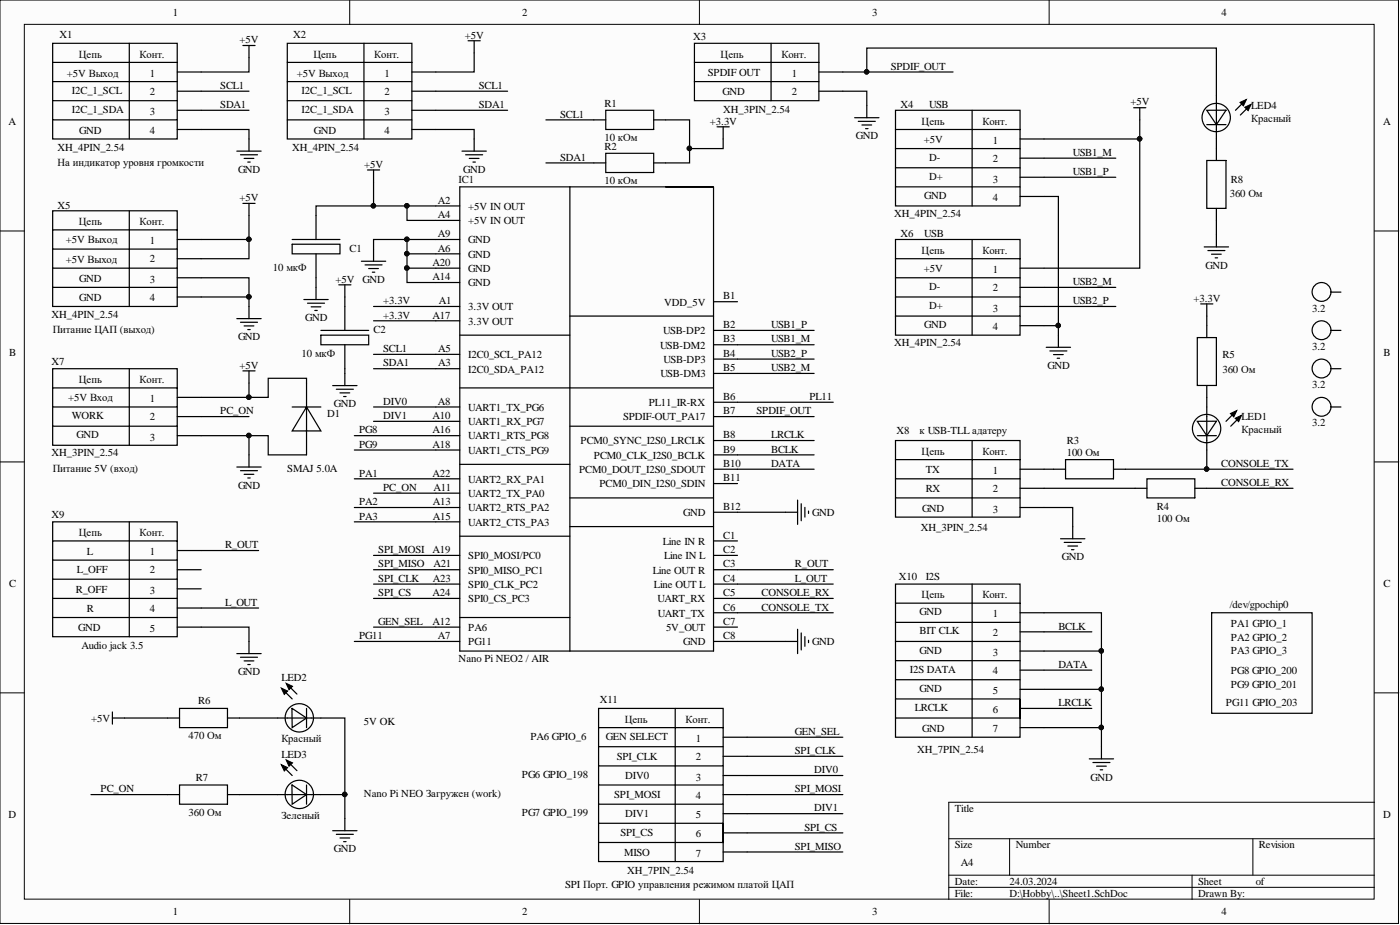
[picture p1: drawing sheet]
<svg xmlns="http://www.w3.org/2000/svg" width="292mm" height="193mm" viewBox="0 0 292 193" stroke-linecap="round" stroke-linejoin="round" font-family="sans-serif">
<g fill="#fcfcfc" stroke="#000" stroke-width=".21">
<path d="M0 0h291.8v192.6h-291.8z"/>
<path d="M5.1 5.1h281.6v182.5h-281.6z"/>
</g>
<g fill="none" stroke="#000" stroke-width=".21">
<path d="M73 0v5.1M145.9 0v5.1M218.9 0v5.1M258.7 21.4l1.4-.6-.7 1.3zM259.7 22.4l1.3-.7-.6 1.4zM0 48.2h5.1M286.8 48.2h5.1M0 96.4h5.1M256.7 86.3l1.4-.7-.7 1.4zM257.7 87.3l1.3-.7-.6 1.4zM286.8 96.4h5.1M0 144.5h5.1"/>
<path d="M58.7 159.5l1.3 .6-.7 .7zM58.7 143.5l1.3 .7-.7 .7zM59.7 158.5l1.3 .6-.7 .8zM59.7 142.5l1.3 .7-.7 .7zM286.8 144.5h5.1M198 175h88.8M210.6 175v7.6M261.4 175v7.6M286.8 167.4h-88.8v20.2M73 187.6v5.1M145.9 187.6v5.1M198 182.6h88.8"/>
<path d="M198 185.1h88.8M218.9 187.6v5.1M248.7 182.6v5"/>
</g>
<g fill="none" stroke="#000" stroke-width=".25">
<path d="M11 17v4h16v8M11 13v-4h26v4M27 13h10v4h-10zM27 9v4h-16v4h16v4h10v-4M37 19h15M50.7 9.5h2.5M52 9.5v5.5h-15M59.9 17v4h16v8M59.9 13v-4h26v4M75.9 13h10v4h-10zM75.9 9v4h-16v4h16v4h10v-4M85.9 19h20"/>
<path d="M97.7 8.5h2.5M98.9 8.5v6.5h-13M144.9 17v4h16M144.9 13v-4h26v4M160.9 13h10v4h-10zM160.9 9v4h-16v4h16v4h10v-4M170.9 15h27.9M170.9 19h10v5.6M180.9 15v-5h72.9v23.5M11 21v4h26v-4M11 25v4h26v-4M37 27h15v4.5"/>
<path d="M37 23h15M49.4 31.5h5.1M50.2 32.3h3.5M50.9 33h2.1M51.7 33.8h.5M59.9 21v4h26v-4M59.9 25v4h26v-4M76.7 35.5h2.5M77.9 35.5v7.5h7M85.9 27h13v4.5M85.9 23h20M96.4 31.5h5.1"/>
<path d="M97.2 32.3h3.5M97.9 33h2M98.7 33.8h.5M113.9 25h12.5M113.9 34h12.5M118.9 39h30h-10M118.9 39h-23v96.8h53v-96.8M118.9 39v96.8M126.4 23h10v4h-10zM126.4 32h10v4h-10zM136.4 25h7.5v9h-7.5M149.6 26.5h2.5"/>
<path d="M150.9 26.5v4.5h-7M178.3 24.6h5.1M179.1 25.3h3.5M179.8 26.1h2.1M180.6 26.8h.5M186.8 31v4h16v8M186.8 35v4h26v-4M186.8 39v4h26v-4M186.8 27v-4h26v4M202.8 27h10v4h-10zM202.8 23v4h-16v4h16v4h10v-4M212.8 33h20"/>
<path d="M212.8 37h20M236.5 22.5h2.6M237.8 22.5v6.5h-25M237.8 29v26.9h-25M251.8 23h4l-2 3zM251.8 33.5h4v10h-4zM251.8 26h4M253.5 27.5a2.95 2.95 0 0 1-2.3-4.4 2.95 2.95 0 0 1 5-.3 2.95 2.95 0 0 1-1.9 4.6l-.7 .1M259.8 21l-2 2M260.8 22l-2 2M11 52v3.9h16v8M11 55.9v4.1h26v-4.1"/>
<path d="M11 60v3.9h26v-3.9M11 48v-4h26v4M27 48h10v4h-10zM27 44v4h-16v4h16v3.9h10v-3.9M37 57.9h15v8.6M37 50h15M50.7 42.4h2.5M52 42.4v11.6h-15M61 51h9.9v2h-9.9zM61 50h9.9M65.9 53v9.5M70.7 59.4h2.5"/>
<path d="M71.9 59.4v9.5M75.4 54.5h5.1M76.2 55.3h3.5M76.9 56h2.1M77.7 56.8h.5M77.9 43h-12v7M84.9 50h-7v4.5M84.9 53h11M84.9 55.9h11M95.9 50h-11v8.9h11M95.9 43h-11v3h11M186.8 57.9v4.1h16v7.9"/>
<path d="M186.8 54v-4h26v4M202.8 54h10v3.9h-10zM202.8 50v4h-16v3.9h16v4.1h10v-4.1M212.8 41h8v26.9M212.8 60h20M251.3 51.5h5M252 52.3h3.6M252.8 53h2M253.5 53.8h.5M253.8 43.5v8M27 76.9v4h-16v4h16v4h10v-4M37 62h15"/>
<path d="M49.4 66.5h5.1M50.2 67.2h3.5M50.7 77.4h2.5M50.9 68h2.1M51.7 68.8h.5M52 77.4v5.5h-15M63.4 62.5h5.1M64.2 63.2h3.5M64.9 64h2M65.7 64.8h.5M66.9 69.9h10v2h-10zM66.9 68.9h10"/>
<path d="M71.9 71.9v8.5M77.9 66.9h18M77.9 76.9h18M77.9 73.9h18M77.9 63.9h18M95.9 69.9h23M118.9 65.9h30M148.9 77.9h21M148.9 74.9h21M148.9 71.9h21M148.9 68.9h21M148.9 62.9h5"/>
<path d="M186.8 62v3.9h26v-3.9M186.8 65.9v4h26v-4M212.8 67.9h8v4.6M212.8 63.9h20M218.3 72.5h5.1M219 73.2h3.6M219.8 74h2M220.6 74.7h.5M249.8 70.4h4v10h-4zM250.5 63.4h2.6M251.8 63.4v7M277.7 60.9a1.97 1.97 0 0 0-2.8-1.8 1.97 1.97 0 0 0-.4 3.3 1.97 1.97 0 0 0 3.1-1l.1-.5"/>
<path d="M277.7 68.9a1.97 1.97 0 0 0-2.8-1.8 1.97 1.97 0 0 0-.4 3.3 1.97 1.97 0 0 0 3.1-1l.1-.5M277.7 76.8a1.97 1.97 0 0 0-2.8-1.7 1.97 1.97 0 0 0-.4 3.3 1.97 1.97 0 0 0 3.1-1l.1-.5M277.8 76.9h2M277.8 68.9h2M277.8 60.9h2M11 84.9v4h16v4M11 88.9v4h26v-4M11 80.9v-4h26v4M27 80.9h10v4h-10zM37 90.9h15v6.5M37 86.9h15M49.4 97.4h5.1"/>
<path d="M50.2 98.2h3.5M50.9 99h2.1M51.7 99.7h.5M52 82.9h4v-4h8v6h2.9M61 84.9h3v5h2.9l-2.9-5-3 5h3v5h-8v-4h-4M69.4 80.4h5.1M70.2 81.2h3.5M70.9 82h2.1M71.7 82.7h.5M73.9 90.9h22M73.9 93.9h22M73.9 99.9h22"/>
<path d="M77.9 84.9h18M77.9 87.9h18M95.9 96.9h23M95.9 80.9h53M118.9 88.9h30M148.9 83.9h24.9M148.9 86.9h21M148.9 97.9h21M148.9 94.9h21M148.9 91.9h21M186.8 99.9v4h16v4M186.8 95.9v-4h26v4"/>
<path d="M202.8 95.9h10v4h-10zM202.8 91.9v4h-16v4h16v4h10v-4M212.8 97.9h9.5M222.3 95.9h10v4h-10zM232.3 97.9h37.5M239.3 99.9h10v4h-10zM249.8 87.9h4l-2 3zM249.8 90.9h4M251.5 92.4a2.95 2.95 0 0 1-2.3-4.4 2.95 2.95 0 0 1 5-.3 2.95 2.95 0 0 1-1.9 4.6l-.7 .1M251.8 80.4v17.5M257.8 85.9l-2 2M258.8 86.9l-2 2"/>
<path d="M277.7 84.8a1.97 1.97 0 0 0-2.8-1.7 1.97 1.97 0 0 0-.4 3.3 1.97 1.97 0 0 0 3.1-1l.1-.5M277.8 84.9h2M11 116.9v3.9h16v12M11 112.8v-3.9h26v3.9M27 112.8h10v4.1h-10zM27 108.9v3.9h-16v4.1h16v3.9h10v-3.9M37 118.9h5M37 114.9h17M73.9 105.9h22M73.9 108.9h22M77.9 102.9h18M77.9 115.9h18"/>
<path d="M77.9 118.9h18M95.9 111.9h23M118.9 103.9h30M118.9 109.9h30M148.9 115.9h5M148.9 118.9h24.9M148.9 112.8h5M148.9 100.9h5M148.9 106.9h17.5M166.4 104.3v5.1M167.2 105.1v3.5M167.9 105.8v2.1"/>
<path d="M168.7 106.6v.5M186.8 103.9v4h26v-4M212.8 105.9h11v6.5M212.8 101.9h26.5M221.3 112.4h5.1M222 113.2h3.6M222.8 113.9h2M223.6 114.7h.5M249.3 101.9h20.5M11 120.8v4h26v-4M11 124.8v4h26v-4M11 128.8v4h26v-4"/>
<path d="M37 130.8h15v5.6M37 122.8h5M37 126.8h17M49.4 136.4h5.1M50.2 137.1h3.5M50.9 137.9h2.1M51.7 138.6h.5M73.9 133.8h22M77.9 130.8h18M77.9 121.8h18M77.9 124.8h18M95.9 128.8h23"/>
<path d="M148.9 127.8h24.9M148.9 130.8h5M148.9 133.8h17.5M148.9 121.8h24.9M148.9 124.8h24.9M166.4 131.3v5.1M167.2 132v3.6M167.9 132.8v2M168.7 133.6v.5M186.8 129.8v4h16v20M186.8 133.8v4h26v-4M186.8 137.8v4h26v-4"/>
<path d="M186.8 125.8v-4h26v4M202.8 125.8h10v4h-10zM202.8 121.8v4h-16v4h16v4h10v-4M212.8 127.8h17v16M212.8 135.8h17M212.8 131.8h15M212.8 139.8h15M252.8 127.8h21v21h-21zM23.5 149.8h14M23.5 148.5v2.6M37.5 147.8h10v4h-10zM47.5 149.8h24.4v16"/>
<path d="M59 159.8l2 2M59 143.8l2 2M59.9 158.8l2.1 2M59.9 142.8l2.1 2M60.9 147.8l.1 4 3-2-3-2M64 147.8v4M65.4 150a2.96 2.96 0 0 0-4-3 2.96 2.96 0 0 0-1 4.9 2.96 2.96 0 0 0 4.8-1.2l.2-.7M124.9 155.8v4h16v19.9M124.9 159.8v4h26v-4M124.9 151.8v-4h26v4M140.9 151.8h10v4h-10zM140.9 147.8v4h-16v4h16v4h10v-4"/>
<path d="M150.9 153.8h25M150.9 157.8h25M186.8 141.8v4h26v-4M186.8 145.8v8h26v-8v4h-26M212.8 151.8h17v6.5M212.8 143.8h17v8M212.8 147.8h15M227.3 158.3h5M228 159.1h3.6M228.8 159.8h2M19 165.8h18.5M37.5 163.8h10v4h-10z"/>
<path d="M47.5 165.8h24.4v7.5M60.9 163.7l.1 4.1 3-2-3-2M64 163.8v4M65.4 165.9a2.96 2.96 0 0 0-4-2.9 2.96 2.96 0 0 0-1 4.9 2.96 2.96 0 0 0 4.8-1.2l.2-.7M69.4 173.3h5.1M70.2 174.1h3.5M70.9 174.8h2.1M71.7 175.6h.5M124.9 163.8v4h26v-4M124.9 167.8v4h26v-4M124.9 171.8v7.9h26v-7.9v4h-26M150.9 165.8h25"/>
<path d="M150.9 161.8h25M150.9 169.7h25M150.9 173.8h25M150.9 177.7h25M229.6 160.6h.5"/>
</g>
<path d="M258.7 21.4l1.4-.6-.7 1.3zM259.7 22.4l1.3-.7-.6 1.4zM256.7 86.3l1.4-.7-.7 1.4zM257.7 87.3l1.3-.7-.6 1.4zM58.7 143.5l1.3 .7-.7 .7zM59.7 158.5l1.3 .6-.7 .8zM59.7 142.5l1.3 .7-.7 .7zM58.7 159.5l1.3 .6-.7 .7z" fill="#000"/>
<path d="M277.6 60.9v.1M277.6 68.9v.1M277.6 76.9h.1M277.6 84.9h.1" fill="none" stroke="#1c1c1c" stroke-width=".25"/>
<g fill="#0e0e0e" stroke="#0e0e0e" stroke-width=".21">
<circle cx="51.9" cy="90.9" r=".47"/>
<circle cx="51.9" cy="82.9" r=".47"/>
<circle cx="51.9" cy="49.9" r=".47"/>
<circle cx="51.9" cy="61.9" r=".47"/>
<circle cx="71.9" cy="165.7" r=".47"/>
<circle cx="84.9" cy="49.9" r=".47"/>
<circle cx="84.9" cy="52.9" r=".47"/>
<circle cx="84.9" cy="55.9" r=".47"/>
<circle cx="84.9" cy="42.9" r=".47"/>
<circle cx="77.9" cy="42.9" r=".47"/>
<circle cx="220.8" cy="67.9" r=".47"/>
<circle cx="237.8" cy="29" r=".47"/>
<circle cx="229.8" cy="151.8" r=".47"/>
<circle cx="229.8" cy="143.8" r=".47"/>
<circle cx="229.8" cy="135.8" r=".47"/>
<circle cx="251.7" cy="97.8" r=".47"/>
<circle cx="180.8" cy="15" r=".47"/>
<circle cx="143.8" cy="31" r=".47"/>
</g>
<g font-size="2.2">
<text x="36.1" y="3.3">1</text>
<text x="108.9" y="3.3">2</text>
<text x="182" y="3.3">3</text>
<text x="254.9" y="3.3">4</text>
<text x="12.4" y="7.9">X1</text>
<text x="50" y="9">+5V</text>
<text x="61.2" y="7.9">X2</text>
<text x="97" y="8">+5V</text>
<text x="144.6" y="8.3">X3</text>
<text x="14" y="16">+5V Выход</text>
<text x="16.4" y="12">Цепь</text>
<text x="29.1" y="12">Конт.</text>
<text x="31.3" y="16">1</text>
<text x="61.9" y="16">+5V Выход</text>
<text x="65.4" y="12">Цепь</text>
<text x="78.1" y="12">Конт.</text>
<text x="80.2" y="16">1</text>
<text x="147.7" y="15.8">SPDIF OUT</text>
<text x="150.3" y="12">Цепь</text>
<text x="163" y="12">Конт.</text>
<text x="165.2" y="16">1</text>
<text x="185.9" y="14.5">SPDIF_OUT</text>
<text x="15" y="19.5">I2C_1_SCL</text>
<text x="15" y="23.5">I2C_1_SDA</text>
<text x="31.3" y="19.8">2</text>
<text x="46" y="22.5">SDA1</text>
<text x="46" y="18.6">SCL1</text>
<text x="62.9" y="19.5">I2C_1_SCL</text>
<text x="62.9" y="23.5">I2C_1_SDA</text>
<text x="80.2" y="19.8">2</text>
<text x="99.9" y="18.6">SCL1</text>
<text x="99.9" y="22.5">SDA1</text>
<text x="126.1" y="22.3">R1</text>
<text x="150.8" y="19.8">GND</text>
<text x="150.9" y="23.5">XH_3PIN_2.54</text>
<text x="165.2" y="19.8">2</text>
<text x="187.9" y="22.5">X4</text>
<text x="193.8" y="22.5">USB</text>
<text x="235.8" y="22">+5V</text>
<text x="261" y="22.8">LED4</text>
<text x="1.8" y="26.1">A</text>
<text x="16.5" y="27.9">GND</text>
<text x="31.3" y="27.9">4</text>
<text x="31.3" y="24.1">3</text>
<text x="65.5" y="27.9">GND</text>
<text x="80.2" y="27.9">4</text>
<text x="80.2" y="24.1">3</text>
<text x="116.9" y="24.5">SCL1</text>
<text x="126.1" y="29.3">10 кОм</text>
<text x="148.1" y="26">+3.3V</text>
<text x="178.6" y="29.1">GND</text>
<text x="192.3" y="26">Цепь</text>
<text x="192.7" y="29.8">+5V</text>
<text x="205" y="26">Конт.</text>
<text x="207.1" y="30">1</text>
<text x="261" y="25.4">Красный</text>
<text x="288.6" y="26.1">A</text>
<text x="12" y="31.5">XH_4PIN_2.54</text>
<text x="12" y="34.5">На индикатор уровня громкости</text>
<text x="61" y="31.5">XH_4PIN_2.54</text>
<text x="76" y="35">+5V</text>
<text x="116.9" y="33.5">SDA1</text>
<text x="126.1" y="31.3">R2</text>
<text x="193.8" y="33.5">D-</text>
<text x="207.1" y="33.8">2</text>
<text x="223.8" y="32.5">USB1_M</text>
<text x="49.7" y="36.1">GND</text>
<text x="50" y="42">+5V</text>
<text x="96.6" y="36.1">GND</text>
<text x="126.1" y="38.3">10 кОм</text>
<text x="192.8" y="41.5">GND</text>
<text x="193.8" y="37.5">D+</text>
<text x="207.1" y="41.9">4</text>
<text x="207.1" y="38.1">3</text>
<text x="223.8" y="36.5">USB1_P</text>
<text x="256.6" y="41.1">360 Ом</text>
<text x="256.8" y="38.1">R8</text>
<text x="12" y="43.5">X5</text>
<text x="16.4" y="47">Цепь</text>
<text x="29.1" y="47">Конт.</text>
<text x="91.4" y="42.5">A2</text>
<text x="91.4" y="45.5">A4</text>
<text x="97.7" y="43.8">+5V IN OUT</text>
<text x="97.7" y="46.8">+5V IN OUT</text>
<text x="186.6" y="45.3">XH_4PIN_2.54</text>
<text x="13.8" y="50.7">+5V Выход</text>
<text x="31.3" y="50.9">1</text>
<text x="72.9" y="52.5">C1</text>
<text x="91.4" y="52.5">A6</text>
<text x="91.4" y="49.5">A9</text>
<text x="97.7" y="53.8">GND</text>
<text x="97.7" y="50.8">GND</text>
<text x="187.9" y="49.5">X6</text>
<text x="192.3" y="52.9">Цепь</text>
<text x="192.8" y="49.5">USB</text>
<text x="205" y="52.9">Конт.</text>
<text x="13.7" y="54.8">+5V Выход</text>
<text x="16.5" y="58.9">GND</text>
<text x="31.3" y="54.7">2</text>
<text x="31.3" y="59">3</text>
<text x="57" y="56.5">10 мкФ</text>
<text x="70" y="58.9">+5V</text>
<text x="75.7" y="59">GND</text>
<text x="90.2" y="58.5">A14</text>
<text x="90.2" y="55.5">A20</text>
<text x="97.7" y="59.7">GND</text>
<text x="97.7" y="56.7">GND</text>
<text x="192.7" y="56.7">+5V</text>
<text x="207.1" y="56.9">1</text>
<text x="223.8" y="59.5">USB2_M</text>
<text x="251.5" y="56">GND</text>
<text x="16.5" y="62.9">GND</text>
<text x="31.3" y="62.8">4</text>
<text x="79.9" y="63.5">+3.3V</text>
<text x="91.5" y="63.5">A1</text>
<text x="97.7" y="64.7">3.3V OUT</text>
<text x="138.5" y="63.7">VDD_5V</text>
<text x="150.9" y="62.5">B1</text>
<text x="193.8" y="60.5">D-</text>
<text x="193.8" y="64.5">D+</text>
<text x="207.1" y="60.7">2</text>
<text x="207.1" y="65">3</text>
<text x="223.8" y="63.5">USB2_P</text>
<text x="249" y="62.9">+3.3V</text>
<text x="273.8" y="65">3.2</text>
<text x="10.7" y="66.3">XH_4PIN_2.54</text>
<text x="11" y="69.4">Питание ЦАП (выход)</text>
<text x="49.7" y="71">GND</text>
<text x="63.7" y="67">GND</text>
<text x="77.9" y="69.4">C2</text>
<text x="79.9" y="66.5">+3.3V</text>
<text x="90.2" y="66.5">A17</text>
<text x="97.7" y="67.7">3.3V OUT</text>
<text x="138.4" y="69.7">USB-DP2</text>
<text x="150.9" y="71.4">B3</text>
<text x="150.9" y="68.5">B2</text>
<text x="160.9" y="68.5">USB1_P</text>
<text x="160.9" y="71.4">USB1_M</text>
<text x="192.8" y="68.5">GND</text>
<text x="207.1" y="68.8">4</text>
<text x="1.9" y="74.3">B</text>
<text x="10.7" y="76.2">X7</text>
<text x="50" y="76.9">+5V</text>
<text x="62.9" y="74.4">10 мкФ</text>
<text x="79.9" y="73.5">SCL1</text>
<text x="79.9" y="76.4">SDA1</text>
<text x="91.4" y="76.4">A3</text>
<text x="91.4" y="73.5">A5</text>
<text x="97.7" y="77.7">I2C0_SDA_PA12</text>
<text x="97.7" y="74.7">I2C0_SCL_PA12</text>
<text x="137.7" y="72.7">USB-DM2</text>
<text x="138.4" y="75.7">USB-DP3</text>
<text x="150.9" y="77.4">B5</text>
<text x="150.9" y="74.4">B4</text>
<text x="160.9" y="74.4">USB2_P</text>
<text x="160.9" y="77.4">USB2_M</text>
<text x="186.6" y="72.2">XH_4PIN_2.54</text>
<text x="218.5" y="77">GND</text>
<text x="255.1" y="74.6">R5</text>
<text x="255.1" y="77.9">360 Ом</text>
<text x="273.8" y="73">3.2</text>
<text x="288.7" y="74.3">B</text>
<text x="14.2" y="83.7">+5V Вход</text>
<text x="16.4" y="79.9">Цепь</text>
<text x="29.1" y="79.9">Конт.</text>
<text x="31.3" y="83.9">1</text>
<text x="137.8" y="78.7">USB-DM3</text>
<text x="150.9" y="83.4">B6</text>
<text x="168.9" y="83.4">PL11</text>
<text x="273.8" y="81">3.2</text>
<text x="15" y="87.4">WORK</text>
<text x="31.3" y="87.7">2</text>
<text x="46" y="86.4">PC_ON</text>
<text x="68.3" y="87">D1</text>
<text x="69.7" y="85">GND</text>
<text x="79.9" y="84.4">DIV0</text>
<text x="79.9" y="87.4">DIV1</text>
<text x="90.2" y="87.4">A10</text>
<text x="91.4" y="84.4">A8</text>
<text x="97.7" y="85.7">UART1_TX_PG6</text>
<text x="97.7" y="88.7">UART1_RX_PG7</text>
<text x="130" y="87.7">SPDIF-OUT_PA17</text>
<text x="135.3" y="84.7">PL11_IR-RX</text>
<text x="150.9" y="86.4">B7</text>
<text x="157.9" y="86.4">SPDIF_OUT</text>
<text x="259" y="87.7">LED1</text>
<text x="273.8" y="89">3.2</text>
<text x="10.7" y="95.2">XH_3PIN_2.54</text>
<text x="16" y="91.4">GND</text>
<text x="31.3" y="92">3</text>
<text x="74.9" y="90.4">PG8</text>
<text x="74.9" y="93.4">PG9</text>
<text x="90.2" y="90.4">A16</text>
<text x="90.2" y="93.4">A18</text>
<text x="97.7" y="91.7">UART1_RTS_PG8</text>
<text x="97.7" y="94.7">UART1_CTS_PG9</text>
<text x="121.1" y="92.7">PCM0_SYNC_I2S0_LRCLK</text>
<text x="123.9" y="95.7">PCM0_CLK_I2S0_BCLK</text>
<text x="150.9" y="94.4">B9</text>
<text x="150.9" y="91.4">B8</text>
<text x="160.9" y="91.4">LRCLK</text>
<text x="160.9" y="94.4">BCLK</text>
<text x="187" y="90.6">X8</text>
<text x="191.9" y="90.6">к USB-TLL адатеру</text>
<text x="192.3" y="94.9">Цепь</text>
<text x="205" y="94.9">Конт.</text>
<text x="222.6" y="92.6">R3</text>
<text x="222.6" y="95.1">100 Ом</text>
<text x="259" y="90.2">Красный</text>
<text x="11" y="98.4">Питание 5V (вход)</text>
<text x="49.7" y="102">GND</text>
<text x="59.9" y="98.4">SMAJ 5.0A</text>
<text x="74.9" y="99.4">PA1</text>
<text x="90.2" y="99.4">A22</text>
<text x="97.7" y="100.7">UART2_RX_PA1</text>
<text x="120.9" y="98.7">PCM0_DOUT_I2S0_SDOUT</text>
<text x="125.1" y="101.7">PCM0_DIN_I2S0_SDIN</text>
<text x="150.9" y="97.4">B10</text>
<text x="150.9" y="100.4">B11</text>
<text x="160.9" y="97.4">DATA</text>
<text x="193.1" y="98.7">TX</text>
<text x="207.1" y="98.8">1</text>
<text x="254.8" y="101.4">CONSOLE_RX</text>
<text x="254.8" y="97.4">CONSOLE_TX</text>
<text x="74.9" y="105.4">PA2</text>
<text x="79.9" y="102.4">PC_ON</text>
<text x="90.3" y="105.4">A13</text>
<text x="90.4" y="102.4">A11</text>
<text x="97.7" y="103.7">UART2_TX_PA0</text>
<text x="97.7" y="106.7">UART2_RTS_PA2</text>
<text x="142.5" y="107.7">GND</text>
<text x="150.9" y="106.4">B12</text>
<text x="169.5" y="107.7">GND</text>
<text x="192.4" y="106.8">GND</text>
<text x="193.1" y="102.7">RX</text>
<text x="207.1" y="102.6">2</text>
<text x="207.1" y="106.9">3</text>
<text x="241.4" y="106.3">R4</text>
<text x="10.7" y="108.1">X9</text>
<text x="16.4" y="111.8">Цепь</text>
<text x="29.1" y="111.8">Конт.</text>
<text x="74.9" y="108.4">PA3</text>
<text x="90.3" y="108.4">A15</text>
<text x="97.7" y="109.7">UART2_CTS_PA3</text>
<text x="138.3" y="113.6">Line IN R</text>
<text x="150.9" y="112.4">C1</text>
<text x="192.1" y="110.9">XH_3PIN_2.54</text>
<text x="241.4" y="108.8">100 Ом</text>
<text x="16.1" y="119.6">L_OFF</text>
<text x="18.1" y="115.7">L</text>
<text x="31.3" y="115.8">1</text>
<text x="31.3" y="119.6">2</text>
<text x="47" y="114.4">R_OUT</text>
<text x="78.9" y="118.4">SPI_MISO</text>
<text x="78.9" y="115.4">SPI_MOSI</text>
<text x="90.2" y="115.4">A19</text>
<text x="90.4" y="118.4">A21</text>
<text x="97.7" y="116.7">SPI0_MOSI/PС0</text>
<text x="97.7" y="119.7">SPI0_MISO_PC1</text>
<text x="136.2" y="119.7">Line OUT R</text>
<text x="138.5" y="116.7">Line IN L</text>
<text x="150.9" y="118.4">C3</text>
<text x="150.9" y="115.4">C2</text>
<text x="165.9" y="118.4">R_OUT</text>
<text x="221.5" y="116.9">GND</text>
<text x="1.9" y="122.4">C</text>
<text x="15.8" y="123.6">R_OFF</text>
<text x="31.3" y="123.9">3</text>
<text x="78.9" y="121.4">SPI_CLK</text>
<text x="78.9" y="124.4">SPI_CS</text>
<text x="90.2" y="124.4">A24</text>
<text x="90.3" y="121.4">A23</text>
<text x="97.7" y="122.6">SPI0_CLK_PC2</text>
<text x="97.7" y="125.6">SPI0_CS_PC3</text>
<text x="136.4" y="122.6">Line OUT L</text>
<text x="137.2" y="125.6">UART_RX</text>
<text x="150.9" y="124.4">C5</text>
<text x="150.9" y="121.4">C4</text>
<text x="158.9" y="124.4">CONSOLE_RX</text>
<text x="165.9" y="121.4">L_OUT</text>
<text x="187.6" y="121">X10</text>
<text x="192.3" y="124.8">Цепь</text>
<text x="193.1" y="121">I2S</text>
<text x="205" y="124.8">Конт.</text>
<text x="288.7" y="122.4">C</text>
<text x="16.3" y="131.7">GND</text>
<text x="18.1" y="127.7">R</text>
<text x="31.3" y="127.7">4</text>
<text x="31.3" y="131.8">5</text>
<text x="47" y="126.4">L_OUT</text>
<text x="78.9" y="130.4">GEN_SEL</text>
<text x="90.2" y="130.4">A12</text>
<text x="97.7" y="131.6">PA6</text>
<text x="137.3" y="128.6">UART_TX</text>
<text x="139" y="131.6">5V_OUT</text>
<text x="150.9" y="127.4">C6</text>
<text x="150.9" y="130.4">C7</text>
<text x="158.9" y="127.4">CONSOLE_TX</text>
<text x="191.8" y="128.4">GND</text>
<text x="207.1" y="128.8">1</text>
<text x="220.8" y="131.3">BCLK</text>
<text x="256.6" y="126.8">/dev/gpochip0</text>
<text x="256.8" y="130.9">PA1 GPIO_1</text>
<text x="17" y="135.3">Audio jack 3.5</text>
<text x="74.9" y="133.3">PG11</text>
<text x="91.4" y="133.3">A7</text>
<text x="97.7" y="134.6">PG11</text>
<text x="142.5" y="134.6">GND</text>
<text x="150.9" y="133.3">C8</text>
<text x="169.5" y="134.6">GND</text>
<text x="191.8" y="136.3">GND</text>
<text x="191.8" y="132.4">BIT CLK</text>
<text x="207.1" y="132.6">2</text>
<text x="207.1" y="136.9">3</text>
<text x="256.8" y="133.7">PA2 GPIO_2</text>
<text x="256.8" y="136.5">PA3 GPIO_3</text>
<text x="49.7" y="140.9">GND</text>
<text x="58.7" y="142.1">LED2</text>
<text x="95.7" y="138.1">Nano Pi NEO2 / AIR</text>
<text x="189.8" y="140.3">I2S DATA</text>
<text x="207.1" y="140.7">4</text>
<text x="220.8" y="139.3">DATA</text>
<text x="256.8" y="140.5">PG8 GPIO_200</text>
<text x="256.8" y="143.6">PG9 GPIO_201</text>
<text x="41.4" y="146.9">R6</text>
<text x="125.1" y="146.6">X11</text>
<text x="190.9" y="148.3">LRCLK</text>
<text x="191.8" y="144.3">GND</text>
<text x="207.1" y="144.8">5</text>
<text x="207.1" y="148.8">6</text>
<text x="220.8" y="147.3">LRCLK</text>
<text x="255.8" y="147.3">PG11 GPIO_203</text>
<text x="19" y="150.6">+5V</text>
<text x="39.3" y="154.2">470 Ом</text>
<text x="58.7" y="154.8">Красный</text>
<text x="75.9" y="151.3">5V OK</text>
<text x="110.7" y="154.5">PA6 GPIO_6</text>
<text x="126.4" y="154.5">GEN SELECT</text>
<text x="130.3" y="150.8">Цепь</text>
<text x="143" y="150.8">Конт.</text>
<text x="145.2" y="154.7">1</text>
<text x="165.9" y="153.3">GEN_SEL</text>
<text x="192.4" y="152.7">GND</text>
<text x="207.1" y="152.7">7</text>
<text x="58.7" y="158">LED3</text>
<text x="128.7" y="158.5">SPI_CLK</text>
<text x="145.2" y="158.6">2</text>
<text x="165.9" y="157.3">SPI_CLK</text>
<text x="169.9" y="161.3">DIV0</text>
<text x="191.4" y="157">XH_7PIN_2.54</text>
<text x="21" y="165.3">PC_ON</text>
<text x="40.9" y="162.8">R7</text>
<text x="75.9" y="166.3">Nano Pi NEO Загружен (work)</text>
<text x="108.9" y="162.3">PG6 GPIO_198</text>
<text x="128.2" y="166.4">SPI_MOSI</text>
<text x="130.4" y="162.6">DIV0</text>
<text x="145.2" y="166.7">4</text>
<text x="145.2" y="162.9">3</text>
<text x="165.9" y="165.3">SPI_MOSI</text>
<text x="227.5" y="162.8">GND</text>
<text x="1.8" y="170.6">D</text>
<text x="39.3" y="170.2">360 Ом</text>
<text x="58.7" y="170.8">Зеленый</text>
<text x="108.9" y="170.3">PG7 GPIO_199</text>
<text x="130.4" y="170.4">DIV1</text>
<text x="145.2" y="170.7">5</text>
<text x="167.9" y="173.3">SPI_CS</text>
<text x="169.9" y="169.3">DIV1</text>
<text x="199.2" y="169.4">Title</text>
<text x="288.6" y="170.6">D</text>
<text x="69.7" y="177.8">GND</text>
<text x="129.4" y="174.5">SPI_CS</text>
<text x="130.2" y="178.6">MISO</text>
<text x="145.2" y="174.7">6</text>
<text x="145.2" y="178.7">7</text>
<text x="165.9" y="177.3">SPI_MISO</text>
<text x="199.2" y="177">Size</text>
<text x="211.9" y="177">Number</text>
<text x="262.7" y="177">Revision</text>
<text x="117.9" y="185.3">SPI Порт. GPIO управления режимом платой ЦАП</text>
<text x="130.9" y="182.3">XH_7PIN_2.54</text>
<text x="199.2" y="184.6">Date:</text>
<text x="200.5" y="180.8">A4</text>
<text x="210.6" y="184.6">24.03.2024</text>
<text x="250" y="184.6">Sheet</text>
<text x="262" y="184.6">of</text>
<text x="36.1" y="191">1</text>
<text x="108.9" y="191">2</text>
<text x="182" y="191">3</text>
<text x="199.2" y="187.1">File:</text>
<text x="210.6" y="187.1">D:\Hobby\..\Sheet1.SchDoc</text>
<text x="250" y="187.1">Drawn By:</text>
<text x="254.9" y="191">4</text>
</g>
<text font-size="2.2" fill="#0e0e0e" x="95.7" y="38.3">IC1</text>
</svg>
